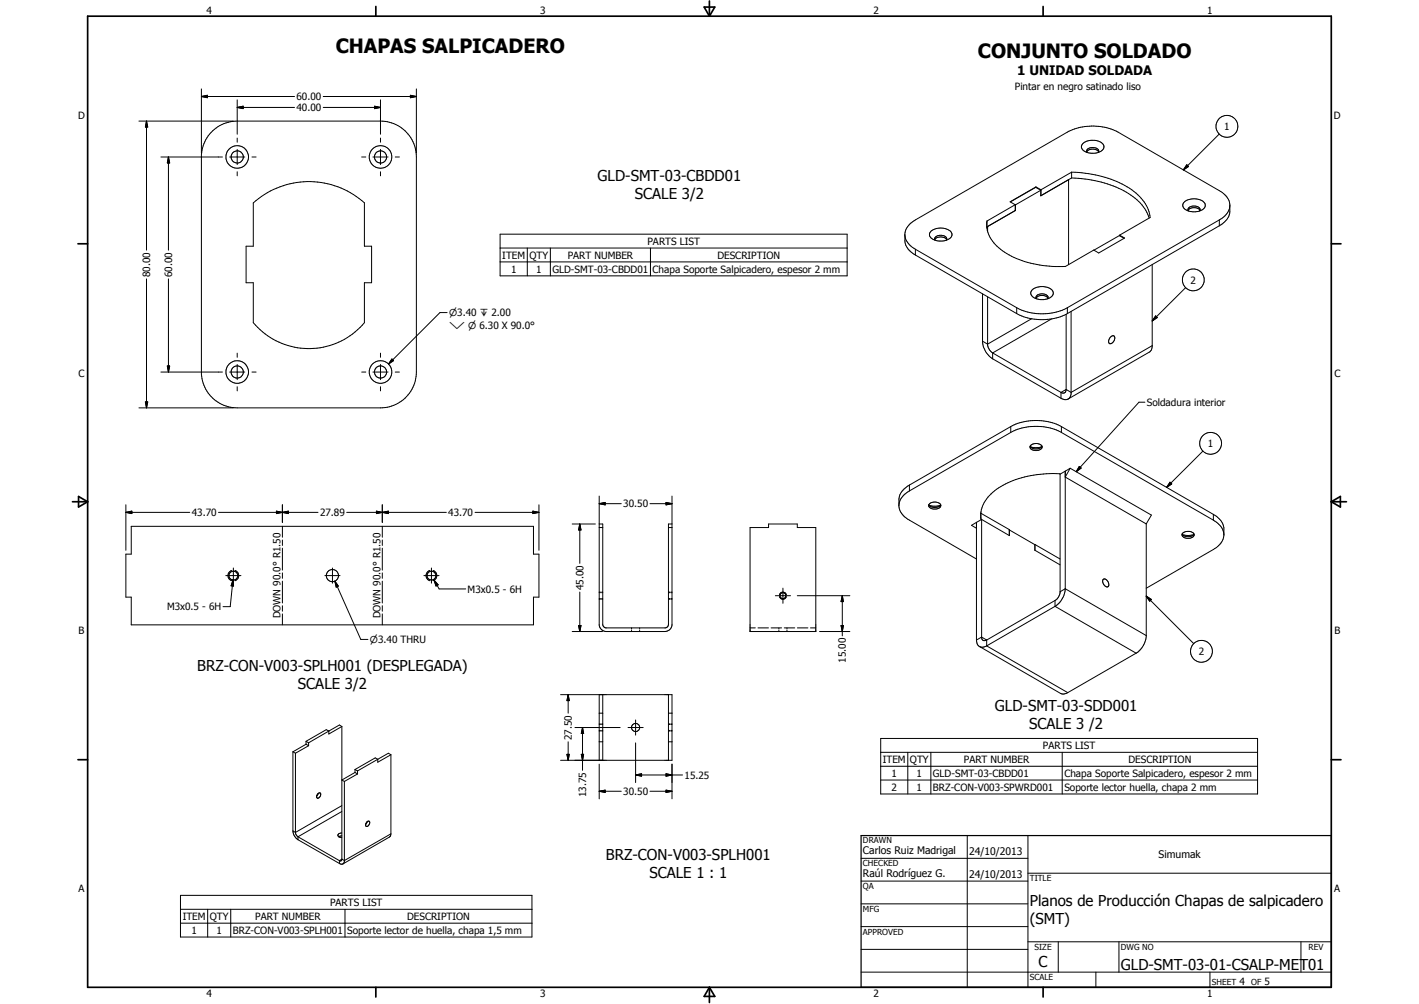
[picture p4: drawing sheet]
<svg xmlns="http://www.w3.org/2000/svg" width="594mm" height="420mm" viewBox="0 0 594 420" stroke-linecap="round" stroke-linejoin="round" font-family="sans-serif">
<g fill="none" stroke="#000" stroke-width=".42">
<path d="M84.3 37.2v26.9M171.8 39.9l2.5 .5-2.5 .5zM174.3 37.2v26.9M58.2 50.7h39.5M61.3 50.7l.5 2.5h-.9zM61.3 50.7v54M84.3 40.4l2.5-.5v1zM84.3 40.4h39M88.4 55.4a15 15 0 0 1 10.9-4.7h60a15.1 15.1 0 0 1 15 15v90a15.1 15.1 0 0 1-15 15h-60a15.1 15.1 0 0 1-15-14.1v-91.9a15.3 15.3 0 0 1 4.1-9.3zM99.3 45l2.5-.6v1.1zM99.3 41.8v14.4M99.3 57.8v1.7"/>
<path d="M99.3 45h24M135.3 45h24M135.3 40.4h39M156.8 44.4l2.5 .6-2.5 .5zM159.3 41.8v14.4M159.3 57.8v1.7M510.4 56.1l-15 15M67.3 65.7h25.8M70.5 65.7l.5 2.5h-.9zM70.5 65.7v39M96.1 65.7h6.4M99.3 62.5v6.4"/>
<path d="M99.3 71.9v1.7M105.5 65.7h1.7M151.4 65.7h1.8M156.1 65.7h6.4M159.3 62.5v6.4M159.3 71.9v1.7M165.5 65.7h1.7M433.7 78.2v.2M433.7 78.2l2.1 1.2M433.7 78.2l-10.8 6.3M435.7 79.6l-10.6 6.1M435.7 79.6l-2.1-1.2-10.6 6.1"/>
<path d="M435.8 79.4l-.1 2.4M447.4 75.2v35.5M448.6 74.5a43.5 43.5 0 0 1 27.4 9.1 16.5 16.5 0 0 1 5.1 7.6M448.6 74.5l-12.9 7.5v-2.4M448.6 72.1l-12.8 7.3M448.6 72.1a45.6 45.6 0 0 1 27 8.7 15.7 15.7 0 0 1 5.9 10.2l-12.8 7.4M448.6 72.1v2.4M453.2 60.2a6.3 6.3 0 0 1 8.9 .6 3.2 3.2 0 0 1-3.6 3.3 5.2 5.2 0 0 1-5.8-2.4zM455 63.5a3.2 3.2 0 0 1 4.9 0M455.1 63.8a1.4 1.4 0 0 1 .2-1.5 1.4 1.4 0 0 1 1.4-.5 2.24 2.24 0 0 1 3.2 1.8l-.1 .2M496.9 69l.7 .7-2.2 1.4zM106 84.9a34.8 34.8 0 0 1 46.6 0v18.1h3v15.3h-3v16.7a30.3 30.3 0 0 1-46.6 0v-16.7h-3v-15.3h3z"/>
<path d="M209.4 98h145.3v17.4h-145.3zM378.8 98.4a7.7 7.7 0 0 0 4.4 5.9M389.8 96.7a6.6 6.6 0 0 1 8.5 .6 2.54 2.54 0 0 1-2.4 3.3 5.9 5.9 0 0 1-6.7-1.8v-1.2zM413.2 95l-.1 .2M413.2 92.5v2.5M413.2 92.5a13.5 13.5 0 0 0 7.4 13 44.5 44.5 0 0 0 25.5 6l11.8-6.9 2.1 1.3 10.8-6.3-2.1-1.2M422.9 84.5l2.1 1.2M425 85.7v2.4l-11.8 6.9M425 85.7l-11.8 6.8M425 85.7h.1M425 88l.1 .1M425.1 85.7v2.4"/>
<path d="M425.1 88.1l-11.6 6.7v2M468.7 98.4v.3M470.6 99.7l-2-1.1-10.6 6.1M495.9 84.5a6.4 6.4 0 0 1 8.6 .8 3.1 3.1 0 0 1-3.5 3.3 4.7 4.7 0 0 1-5.8-2.7zM497.4 88.1a3.2 3.2 0 0 1 5 0M502.4 88.1l-.2 .2M502.4 88.1a2.24 2.24 0 0 0-3.3-1.8 1.52 1.52 0 0 0-1.5 2M510.5 94.5a8 8 0 0 0 4.4-6.1v-2.8a7.6 7.6 0 0 0-4.4-5.8l-42.4-24.5a23.4 23.4 0 0 0-21.2 0l-63.7 36.7a7.7 7.7 0 0 0-4.4 5.9 8.5 8.5 0 0 0 .5 4.8 9.1 9.1 0 0 0 3.9 4M510.5 92v2.5M510.5 94.5l-63.6 36.7M510.5 92l-63.6 36.8M514.9 86.2a7.6 7.6 0 0 1-4.4 5.8"/>
<path d="M61.3 116.7v54M70.5 116.7v39M209.4 103.8h145.3M209.4 109.6h145.3M220.8 103.8v11.6M230.4 103.8v11.6M272.3 103.8v11.6M383.2 104.3v2.4M383.2 106.7l42.5 24.5M383.2 104.3l42.5 24.5M391.4 100.3a3.3 3.3 0 0 1 4.9 0M391.5 100.5a1.61 1.61 0 0 1 1.9-2 2.17 2.17 0 0 1 2.9 1.8l-.2 .2"/>
<path d="M482.4 110.7v34.4l-.5 1.5-.5 .6-34.2 19.8M187.2 130.8h-3l-21.5 21.5M411.3 123v20.3l.5 2.1 1.1 2.1 2.7 2.7M413.5 124.2v20.2l.8 2 1.3 1.3M425.7 131.2a23.4 23.4 0 0 0 21.2 0M425.7 128.8a23.4 23.4 0 0 0 21.2 0M425.7 128.8v2.4M431.9 133.4l-18.4 10.6-2.2-1.2M432 121.5a6.7 6.7 0 0 1 8.3-.3 2.2 2.2 0 0 1 .5 2.4 2.2 2.2 0 0 1-2 1.4 5.7 5.7 0 0 1-7.3-2zM433.8 124.8a3.3 3.3 0 0 1 4.9 0M433.9 125a1.6 1.6 0 0 1 2-2 2.12 2.12 0 0 1 2.8 1.8l-.1 .2M440.2 133.5l-24.6 14.2"/>
<path d="M446.4 131.5v31.5M446.9 128.8v2.4M448.4 130.3v34.4a2.52 2.52 0 0 1-1.4 2.4 2.52 2.52 0 0 1-2.8-.4M483.8 132.2l.7 .7-2.1 1.4zM496.4 120.4l-14 13.9M67.3 155.7h25.8M70.1 153.2h.9l-.5 2.5zM96.1 155.7h6.4M99.3 147.8v1.7M99.3 152.5v6.4M105.5 155.7h1.7M151.4 155.7h1.8"/>
<path d="M156.1 155.7h6.4M159.3 147.8v1.7M159.3 152.5v6.4M164.1 150.2l.7 .7-2.1 1.4zM165.5 155.7h1.7M415.6 150.2l28.6 16.5M415.6 147.7l28.6 16.5M415.6 147.7v2.5M464.9 141.1a.98 .98 0 0 1 .9-.6 .98 .98 0 0 1 .9 .6 2.06 2.06 0 0 1-2.3 2.6 2.04 2.04 0 0 1 .5-2.6zM482.4 144.7l-34 19.5-2-1.2M58.2 170.7h39.5M60.9 168.2h.9l-.5 2.5z"/>
<path d="M99.3 161.8v1.8M159.3 161.8v1.8M423.2 178.5l-42.5 24.5M423.2 178.5a23.4 23.4 0 0 1 21.2 0M423.2 178.5v2.5M444.2 164.2v2.5M444.4 178.5l63.6 36.8M444.4 178.5v2.5M446.4 163l-2.2 1.2M446.4 163a1.31 1.31 0 0 1-.7 1.4 1.31 1.31 0 0 1-1.5-.2M479.3 168.3h-2.5l-26.2 29.1M423.2 181l-42.5 24.4"/>
<path d="M423.2 181a23.4 23.4 0 0 1 21.2 0M431.3 186.7a3.2 3.2 0 0 0 4.9 0M431.4 187l2.4 .4 2.3-.4M431.5 186.4a3.1 3.1 0 0 1 4.8 .7 3 3 0 0 1-5.1 .1zM443.8 198.4a38.8 38.8 0 0 0-28.9 8.3 12.3 12.3 0 0 0-4.2 10.5M443.8 198.4v49.5l-.8 2.2-1.3 1.2M444.4 181l63.6 36.7M446 197.2l-2.2 1.2M446 197.2v49.2M448 196l-2 3.6 33.9 19.6M448 196l-2 1.2M448 196l34 19.6-2.1 3.6"/>
<path d="M451.9 195.2l.7 .7-2 1.5zM503.6 188.8l-15.2 15.2M52.7 214.4l2.5-.5v1zM52.7 211.2v19.1M52.7 214.4h26.8M91.5 214.4h41.6M115.7 213.9l2.5 .5-2.5 .5zM115.7 213.9l5 1v-1l-5 1zM118.2 214.4l2.5-.5v1zM118.2 211.2v7.5M145.2 214.4h41.7M157.6 213.9l2.5 .5-2.5 .5z"/>
<path d="M160.1 214.4l2.5-.5v1zM160.1 211.2v7.5M198.9 214.4h26.7M223.1 213.9l2.5 .5-2.5 .5zM225.6 211.2v19.1M239.6 219.3h9.7M242.7 219.3l.5 2.5h-1zM242.7 219.3v16.5M250.9 210.8l2.5-.5v1zM250.9 207.6v54.1a3.1 3.1 0 0 0 2.9 2.6h24.5a3 3 0 0 0 3-2.6v-54.1M250.9 219.3h1.4v42l.3 .8 1 .7h25l1-.7 .3-.8v-42h1.4M250.9 210.8h9.2"/>
<path d="M272.1 210.8h9.2M278.8 210.3l2.5 .5-2.5 .5zM380.7 203a7.4 7.4 0 0 0-4.4 6.1 7.2 7.2 0 0 0 .9 5.4l1.2 1.5 1.7 1.3 28.7 16.6M380.7 205.4a7.7 7.7 0 0 0-4.4 5.9M380.7 203v2.4M388.9 211.2a3.3 3.3 0 0 0 4.9 0M389 211.5l1.9 .3 2.8-.3M389.1 210.9a3.1 3.1 0 0 1 4.8 .6 1.88 1.88 0 0 1-2 1.5 2.19 2.19 0 0 1-3.1-1.5zM408.8 218.6v49.2M408.8 218.6l-2.1 1.2 2.1 1.3M410.7 217.2l.3 .2M410.7 214.8l11.8 6.8v2.5"/>
<path d="M410.7 214.5v2.7M411 217.4l11.6 6.8v-2.4M411 217.4l-2.2 1.2M411 217.4v49.5a1.27 1.27 0 0 0 .7 1.2 1.27 1.27 0 0 0 1.4-.3M479.9 219.2v47.3a9.4 9.4 0 0 1-4.3 6.8M489.8 201.8l.8 .7-2.2 1.5zM508 215.3a8.2 8.2 0 0 1 4.4 5.6v3.2a7.6 7.6 0 0 1-4.4 5.9l-28.1 16.2M508 217.7a7.6 7.6 0 0 1 4.4 5.9M508 215.3v2.4M54.9 220.3h168.4v11.6h2.3v18h-2.3v11.6h-168.4v-11.6h-2.2v-18h2.2zM97 238.8a2.21 2.21 0 0 0-1.5 2.1 2.21 2.21 0 0 0 1.5 2.1M97.7 237.7v6.4"/>
<path d="M98.4 238.8a2.21 2.21 0 0 1 1.5 2.1 2.21 2.21 0 0 1-1.5 2.1M118.2 220.3v4.5M118.2 226v2.3M118.2 229.4v9.2M118.2 239.7v2.3M139.2 237.7v6.4M160.1 220.3v4.5M160.1 226v2.3M160.1 229.4v9.2M160.1 239.7v2.3M180 238.8a2.21 2.21 0 0 0-1.6 2.1 2.21 2.21 0 0 0 1.6 2.1M180.6 237.7v6.4"/>
<path d="M181.3 238.8a2.21 2.21 0 0 1 1.6 2.1 2.21 2.21 0 0 1-1.6 2.1M250.9 220.8h1.4M279.9 220.8h1.4M314 220.8h7.8v-1.5h12v1.5h7.7v43.5h-27.5zM422.6 221.8l21.2 12.1M422.6 221.8l-.1 .1M433.3 230.3v-2.4l-.1 2.4 10.6 6.1M494.9 223.5a3.3 3.3 0 0 0 5 0M495 223.8l2.4 .3 2.3-.3M495.2 223.1a2.89 2.89 0 0 1 4.7 .9 3.1 3.1 0 0 1-5-.1zM94.5 240.9h6.4M97.5 242.7l.3 2.5h-1z"/>
<path d="M97.5 242.7l-1.1 11.2h-3M118.2 243.2v9.1M118.2 253.5v2.3M118.2 256.9v4.6M136 240.9h6.4M140.2 243.2l1.4 2.1-.8 .4zM140.2 243.2l10.8 24.4h3M160.1 243.2v9.1M160.1 253.5v2.3M160.1 256.9v4.6M177.5 240.9h6.3M181.7 242.8l1.7 1.9-.9 .5z"/>
<path d="M181.7 242.8l2.1 3.7h11.2M242.7 247.8v16.5M250.9 250.5h.5M250.9 248h.5M250.9 250.8h.5M250.9 247.8h.5M251.9 250.5h.4M251.9 248h.4M251.9 250.8h.4M251.9 247.8h.4M279.9 250.5h.5M279.9 248h.5"/>
<path d="M279.9 250.8h.5M279.9 247.8h.5M280.8 250.5h.5M280.8 248h.5M280.8 250.8h.5M280.8 247.8h.5M324.6 249.3h6.4M326.3 249.7a1.51 1.51 0 0 0 1.5 1.1 1.51 1.51 0 0 0 1.4-1.1M326.3 248.8a1.51 1.51 0 0 1 1.5-1 1.51 1.51 0 0 1 1.4 1M327.8 246.1v6.4M333.8 249.3h22M352.6 249.3l.5 2.5h-1z"/>
<path d="M352.6 249.3v16.8M441.7 253.7l-28.6 16.6M441.7 251.3v2.4M441.7 251.3l-28.6 16.5M441.7 253.7l33.9 19.6M446 246.4l-2.2 1.2M446 246.4l33.9 19.6M446 246.4a9.4 9.4 0 0 1-4.3 7.3M461.9 242.4a2 2 0 0 1 2 1 2 2 0 0 1-.1 2.2 2.27 2.27 0 0 1-1.9-3.2zM479.9 249.5l2.1 1.4-.7 .7zM479.9 249.5l19.9 19.9M239.6 264.3h12.7"/>
<path d="M242.2 261.8h1l-.5 2.5zM264.4 262.8v.5M264.4 263.8v.5M267.8 262.8v.5M267.8 263.8v.5M314 262.8h2.2M317.3 262.8h4.4M322.8 262.8h4.4M326.1 262.8v.5M326.1 263.8v.5M328.3 262.8h4.4M329.5 262.8v.5"/>
<path d="M329.5 263.8v.5M333.8 262.8h4.4M339.3 262.8h2.2M343.1 264.3h12.7M352.1 261.8h1l-.5 2.5zM408.8 267.8l2.2-1.2 2.1 1.2M408.8 267.8a2.62 2.62 0 0 0 1.3 2.8 2.62 2.62 0 0 0 3-.3M410.1 270.6l33.9 19.6 1.4 .2 1.6-.5M413.1 267.8v2.5M413.1 270.3l33.9 19.6M475.6 273.3l-28.6 16.6M234.7 290.7h46.6v27.5h-46.6"/>
<path d="M237.9 290.7l.4 2.5h-.9zM237.9 290.7v7.7M250.9 290.7v27.5M250.9 298.4h1.4M252.3 290.7v27.5M279.9 290.7v27.5M279.9 298.4h1.4M122.6 314.6l1.1 .6M122.6 314.6v33.1M123.7 315.2v33.2M128.1 311.4l-5.5 3.2M128.1 310.2l1.1 .7"/>
<path d="M128.1 310.2v1.2M128.1 311.4l1.1 .7M129.2 312.1l-5.5 3.1M129.2 310.9v1.2M137.7 305.9l-8.5 5M137.7 305.9l-1.1-.5-8.5 4.8M143.1 304l-5.4 3.2v-1.3M143.1 304l-1-.6-4.4 2.5M143.1 304v55.7l-.4 .6-.6-.1M158.2 317.8l-8.5 4.8M158.2 317.8l-1.1-.6-8.5 4.8M163.7 315.8l-5.5 3.2v-1.2"/>
<path d="M163.7 315.8l-1.1-.6-4.4 2.6M163.7 315.8v33.2M237.4 315.7h.9l-.4 2.5zM237.9 310.4v7.8M240.7 304.5h18.9M243.4 315.7h.9l-.4 2.5zM243.9 304.5l.4 2.5h-.9zM243.9 304.5v17.9M250.9 319.8v14.5M250.9 310.4h1.4M250.9 305.7h.5M250.9 303.2h.5"/>
<path d="M250.9 305.9h.5M250.9 302.9h.5M251.9 305.7h.4M251.9 303.2h.4M251.9 305.9h.4M251.9 302.9h.4M262.9 304.5h6.4M266.1 301.3v6.3M266.1 310.9v16.6M279.9 310.4h1.4M279.9 305.7h.5M279.9 303.2h.5"/>
<path d="M279.9 305.9h.5M279.9 302.9h.5M280.8 305.7h.5M280.8 303.2h.5M280.8 305.9h.5M280.8 302.9h.5M281.3 319.8v14.5M368.7 309h157.8v23.3h-157.8zM368.7 314.8h157.8M380.1 314.8v17.5M389.7 314.8v17.5M444.7 314.8v17.5"/>
<path d="M133.2 332l.6-.2a1.24 1.24 0 0 1-.5 2.2 .66 .66 0 0 1-.7-.3 .66 .66 0 0 1 0-.8zM133.2 332.1l-.6 1.1M143.1 337.1l-19.4 11.3M143.1 339.6l-18.4 10.6M144.2 327v33.5l-.6 1M148.6 322l1.1 .6M148.6 322v1.3M148.6 323.3l1.1 .6M148.6 323.3l-5.5 3.1 1.1 .6M149.7 322.6v1.3M149.7 323.9l-5.5 3.1M250.9 331.1l2.5-.4v.9z"/>
<path d="M250.9 331.1h9.2M266.1 324.3l2.5-.5v1zM266.1 324.3h19.6M272.1 331.1h9.2M278.8 330.7l2.5 .4-2.5 .5zM278.8 323.8l2.5 .5-2.5 .5zM368.7 320.7h157.8M368.7 326.4h157.8M122.6 347.7a4.9 4.9 0 0 0 2.1 3.7M122.6 347.7l1.1 .7M123.7 348.4l.3 1 .7 .8M124.7 350.2v1.2"/>
<path d="M124.7 351.4l17.4 10M124.7 350.2l17.4 10M143.1 348.6a1.06 1.06 0 0 0-1.3 .2 1.06 1.06 0 0 0 0 1.3l1.3 .4M143.1 349.8l-1.3 .4M153.4 344.2l-.3 .7M153.4 344.3h.1M153.5 344.3l-.4 .7M153.7 343.9l-.2 .4M153.7 343.8a.7 .7 0 0 1 1.1 .1 .7 .7 0 0 1-.2 1 .93 .93 0 0 1-.5 .8 .93 .93 0 0 1-1-.1v-.7M153.7 343.8l-.3 .4M163.7 349l-19.5 11.1-1.1-.6-1 .7M163.7 349l-.7 1.3-19.4 11.2"/>
<path d="M360.5 359.2h69.9M405 349.7v63.5M430.4 349.7v63.5M75.6 374.7h147.1v17.4h-147.1zM142.1 361.4l1.5 .1M142.1 360.2v1.2M360.5 368.7h69.9M360.5 378.2h69.9M430.4 365.4h127M75.6 380.5h147.1M75.6 386.3h147.1M86.9 380.5v11.6"/>
<path d="M96.6 380.5v11.6M144.4 380.5v11.6M360.5 387.8h69.9M360.5 397.3h69.9M430.4 394.1h127M443.1 394.1v12.7M468.5 394.1v12.7M544.7 394.1v12.7M360.5 406.8h196.9M458.8 406.8v6.4M506.6 406.8v6.4"/>
<circle cx="513.6" cy="52.9" r="4.6"/>
<circle cx="99.3" cy="65.7" r="4.7"/>
<circle cx="99.3" cy="65.7" r="2.55"/>
<circle cx="159.3" cy="65.7" r="4.7"/>
<circle cx="159.3" cy="65.7" r="2.54"/>
<circle cx="499.6" cy="117.1" r="4.6"/>
<circle cx="99.3" cy="155.7" r="4.7"/>
<circle cx="99.3" cy="155.7" r="2.57"/>
<circle cx="159.3" cy="155.7" r="2.56"/>
<circle cx="159.3" cy="155.7" r="4.7"/>
<circle cx="506.8" cy="185.5" r="4.6"/>
<circle cx="97.7" cy="240.9" r="1.84"/>
<circle cx="139.2" cy="240.9" r="2.55"/>
<circle cx="180.6" cy="240.9" r="1.85"/>
<circle cx="327.8" cy="249.3" r="1.23"/>
<circle cx="503" cy="272.6" r="4.6"/>
<circle cx="266.1" cy="304.4" r="1.69"/>
</g>
<g fill="#000">
<circle cx="447.4" cy="75.2" r=".18"/>
<circle cx="413.5" cy="94.8" r=".18"/>
</g>
<g fill="none" stroke="#000" stroke-width=".71">
<path d="M36.7 6.8h520.7v406.4h-520.7zM157.3 2.7v4.1M294.8 3h4.4l-2.2 3.8zM297 .4v6.4M436.7 2.7v4.1M32.6 102h4.1M557.4 102h4M30.3 210h6.4M32.9 207.8l3.8 2.2-3.8 2.2zM557.4 210h6.3M557.4 210l3.8-2.2v4.4zM32.6 317.9h4.1"/>
<path d="M557.4 317.9h4M157.3 413.2v4M297 413.2v6.3M297 413.2l2.2 3.8h-4.4zM436.7 413.2v4"/>
</g>
<path d="M360.5 349.7h196.9v63.5h-196.9z" fill="none" stroke="#000" stroke-width=".51"/>
<g fill="#000">
<path d="M84.3 40.4l2.5-.5v1zM61.3 50.7l.5 2.5h-.9zM99.3 45l2.5-.6v1.1zM156.8 44.4l2.5 .6-2.5 .5zM171.8 39.9l2.5 .5-2.5 .5zM70.5 65.7l.5 2.5h-.9zM496.9 69l.7 .7-2.2 1.4zM483.8 132.2l.7 .7-2.1 1.4zM70.1 153.2h.9l-.5 2.5zM164.1 150.2l.7 .7-2.1 1.4zM60.9 168.2h.9l-.5 2.5zM451.9 195.2l.7 .7-2 1.5z"/>
<path d="M52.7 214.4l2.5-.5v1zM115.7 213.9l2.5 .5-2.5 .5zM118.2 214.4l2.5-.5v1zM157.6 213.9l2.5 .5-2.5 .5zM160.1 214.4l2.5-.5v1zM223.1 213.9l2.5 .5-2.5 .5zM250.9 210.8l2.5-.5v1zM278.8 210.3l2.5 .5-2.5 .5zM489.8 201.8l.8 .7-2.2 1.5zM242.7 219.3l.5 2.5h-1zM97.5 242.7l.3 2.5h-1zM140.2 243.2l1.4 2.1-.8 .4z"/>
<path d="M181.7 242.8l1.7 1.9-.9 .5zM352.6 249.3l.5 2.5h-1zM479.9 249.5l2.1 1.4-.7 .7zM242.2 261.8h1l-.5 2.5zM352.1 261.8h1l-.5 2.5zM237.9 290.7l.4 2.5h-.9zM237.4 315.7h.9l-.4 2.5zM243.4 315.7h.9l-.4 2.5zM243.9 304.5l.4 2.5h-.9zM250.9 331.1l2.5-.4v.9zM266.1 324.3l2.5-.5v1zM278.8 330.7l2.5 .4-2.5 .5z"/>
<path d="M278.8 323.8l2.5 .5-2.5 .5z"/>
</g>
<g font-size="8.2">
<text x="140.5" y="22.2">CHAPAS SALPICADERO</text>
<text x="409.4" y="24.2">CONJUNTO SOLDADO</text>
</g>
<g font-size="6.3">
<text x="250.2" y="75.8">GLD-SMT-03-CBDD01</text>
<text x="265.8" y="83.3">SCALE 3/2</text>
<text x="82.5" y="280.9">BRZ-CON-V003-SPLH001 (DESPLEGADA)</text>
<text x="124.7" y="288.5">SCALE 3/2</text>
<text x="416.6" y="297.6">GLD-SMT-03-SDD001</text>
<text x="430.9" y="305.1">SCALE 3 /2</text>
<text x="253.7" y="359.9">BRZ-CON-V003-SPLH001</text>
<text x="271.9" y="367.4">SCALE 1 : 1</text>
<text x="431.1" y="379">Planos de Producción Chapas de salpicadero</text>
<text x="431.1" y="386.5">(SMT)</text>
<text x="434.8" y="404.7">C</text>
<text x="469.2" y="406">GLD-SMT-03-01-CSALP-MET01</text>
</g>
<text font-size="5.5" x="425.9" y="31.5">1 UNIDAD SOLDADA</text>
<g font-size="4.4">
<text x="361.3" y="357.5">Carlos Ruiz Madrigal</text>
<text x="405.7" y="357.7">24/10/2013</text>
<text x="485" y="359.2">Simumak</text>
<text x="361.3" y="367.1">Raúl Rodríguez G.</text>
<text x="405.7" y="367.2">24/10/2013</text>
</g>
<g font-size="4.2">
<text x="86.4" y="5.8">4</text>
<text x="226.1" y="5.8">3</text>
<text x="365.7" y="5.8">2</text>
<text x="505.4" y="5.8">1</text>
<text x="124.1" y="42">60.00</text>
<text x="424.9" y="37.5">Pintar en negro satinado liso</text>
<text x="124.1" y="46.5">40.00</text>
<text x="32.8" y="49.6">D</text>
<text x="558.5" y="49.6">D</text>
<text x="512.5" y="54.4">1</text>
<text x="271.1" y="102.5">PARTS LIST</text>
<text x="210.3" y="108.3">ITEM</text>
<text x="221.7" y="108.3">QTY</text>
<text x="237.7" y="108.3">PART NUMBER</text>
<text x="300.3" y="108.3">DESCRIPTION</text>
<text x="62.9" y="115.9" transform="rotate(-90 62.9 115.9)">80.00</text>
<text x="72.1" y="115.9" transform="rotate(-90 72.1 115.9)">60.00</text>
<text x="213.9" y="114.1">1</text>
<text x="224.4" y="114.1">1</text>
<text x="231.3" y="114.1">GLD-SMT-03-CBDD01</text>
<text x="273.2" y="114.1">Chapa Soporte Salpicadero, espesor 2 mm</text>
<text x="498.5" y="118.7">2</text>
<text x="32.9" y="157.6">C</text>
<text x="558.7" y="157.6">C</text>
<text x="480.1" y="169.9">Soldadura interior</text>
<text x="505.7" y="187.1">1</text>
<text x="80.3" y="215.9">43.70</text>
<text x="134" y="215.9">27.89</text>
<text x="187.7" y="215.9">43.70</text>
<text x="260.9" y="212.3">30.50</text>
<text x="195.8" y="248">M3x0.5 - 6H</text>
<text x="244.3" y="247" transform="rotate(-90 244.3 247)">45.00</text>
<text x="69.9" y="255.4">M3x0.5 - 6H</text>
<text x="117.4" y="258.8" transform="rotate(-90 117.4 258.8)">DOWN 90.0° R1.50</text>
<text x="159.3" y="258.8" transform="rotate(-90 159.3 258.8)">DOWN 90.0° R1.50</text>
<text x="32.9" y="265.5">B</text>
<text x="558.7" y="265.5">B</text>
<text x="501.9" y="274.2">2</text>
<text x="354.2" y="277.4" transform="rotate(-90 354.2 277.4)">15.00</text>
<text x="239.4" y="309.7" transform="rotate(-90 239.4 309.7)">27.50</text>
<text x="436.6" y="313.5">PARTS LIST</text>
<text x="369.6" y="319.3">ITEM</text>
<text x="381" y="319.3">QTY</text>
<text x="403.6" y="319.3">PART NUMBER</text>
<text x="472.5" y="319.3">DESCRIPTION</text>
<text x="286.6" y="325.8">15.25</text>
<text x="373.2" y="325.1">1</text>
<text x="383.7" y="325.1">1</text>
<text x="390.6" y="325.1">GLD-SMT-03-CBDD01</text>
<text x="445.6" y="325.2">Chapa Soporte Salpicadero, espesor 2 mm</text>
<text x="245.4" y="333.6" transform="rotate(-90 245.4 333.6)">13.75</text>
<text x="260.9" y="332.7">30.50</text>
<text x="373.2" y="330.9">2</text>
<text x="383.7" y="330.9">1</text>
<text x="390.6" y="330.9">BRZ-CON-V003-SPWRD001</text>
<text x="445.6" y="331">Soporte lector huella, chapa 2 mm</text>
<text x="32.9" y="373.4">A</text>
<text x="558.6" y="373.4">A</text>
<text x="138.2" y="379.2">PARTS LIST</text>
<text x="76.5" y="384.9">ITEM</text>
<text x="87.9" y="385">QTY</text>
<text x="106.8" y="384.9">PART NUMBER</text>
<text x="170.5" y="385">DESCRIPTION</text>
<text x="80.1" y="390.7">1</text>
<text x="90.7" y="390.7">1</text>
<text x="97.5" y="390.8">BRZ-CON-V003-SPLH001</text>
<text x="145.3" y="390.8">Soporte lector de huella, chapa 1,5 mm</text>
<text x="518.9" y="412.3">4</text>
<text x="529.4" y="412.3">5</text>
<text x="86.4" y="417.2">4</text>
<text x="226.1" y="417.2">3</text>
<text x="365.7" y="417.2">2</text>
<text x="505.4" y="417.2">1</text>
</g>
<g font-size="4">
<text x="188" y="132.4">n3.40 x 2.00</text>
<text x="188" y="137.7">w n 6.30 X 90.0°</text>
<text x="154.9" y="269.2">n3.40 THRU</text>
</g>
<g font-size="3.5">
<text x="361.3" y="353">DRAWN</text>
<text x="361.3" y="362.5">CHECKED</text>
<text x="431.1" y="368.7">TITLE</text>
<text x="361.3" y="372.1">QA</text>
<text x="361.3" y="381.6">MFG</text>
<text x="361.3" y="391.1">APPROVED</text>
<text x="433.1" y="397.5">SIZE</text>
<text x="469.2" y="397.5">DWG NO</text>
<text x="547.9" y="397.4">REV</text>
<text x="431.1" y="410.2">SCALE</text>
<text x="507.3" y="412.3">SHEET</text>
<text x="523.8" y="412.3">OF</text>
</g>
</svg>
